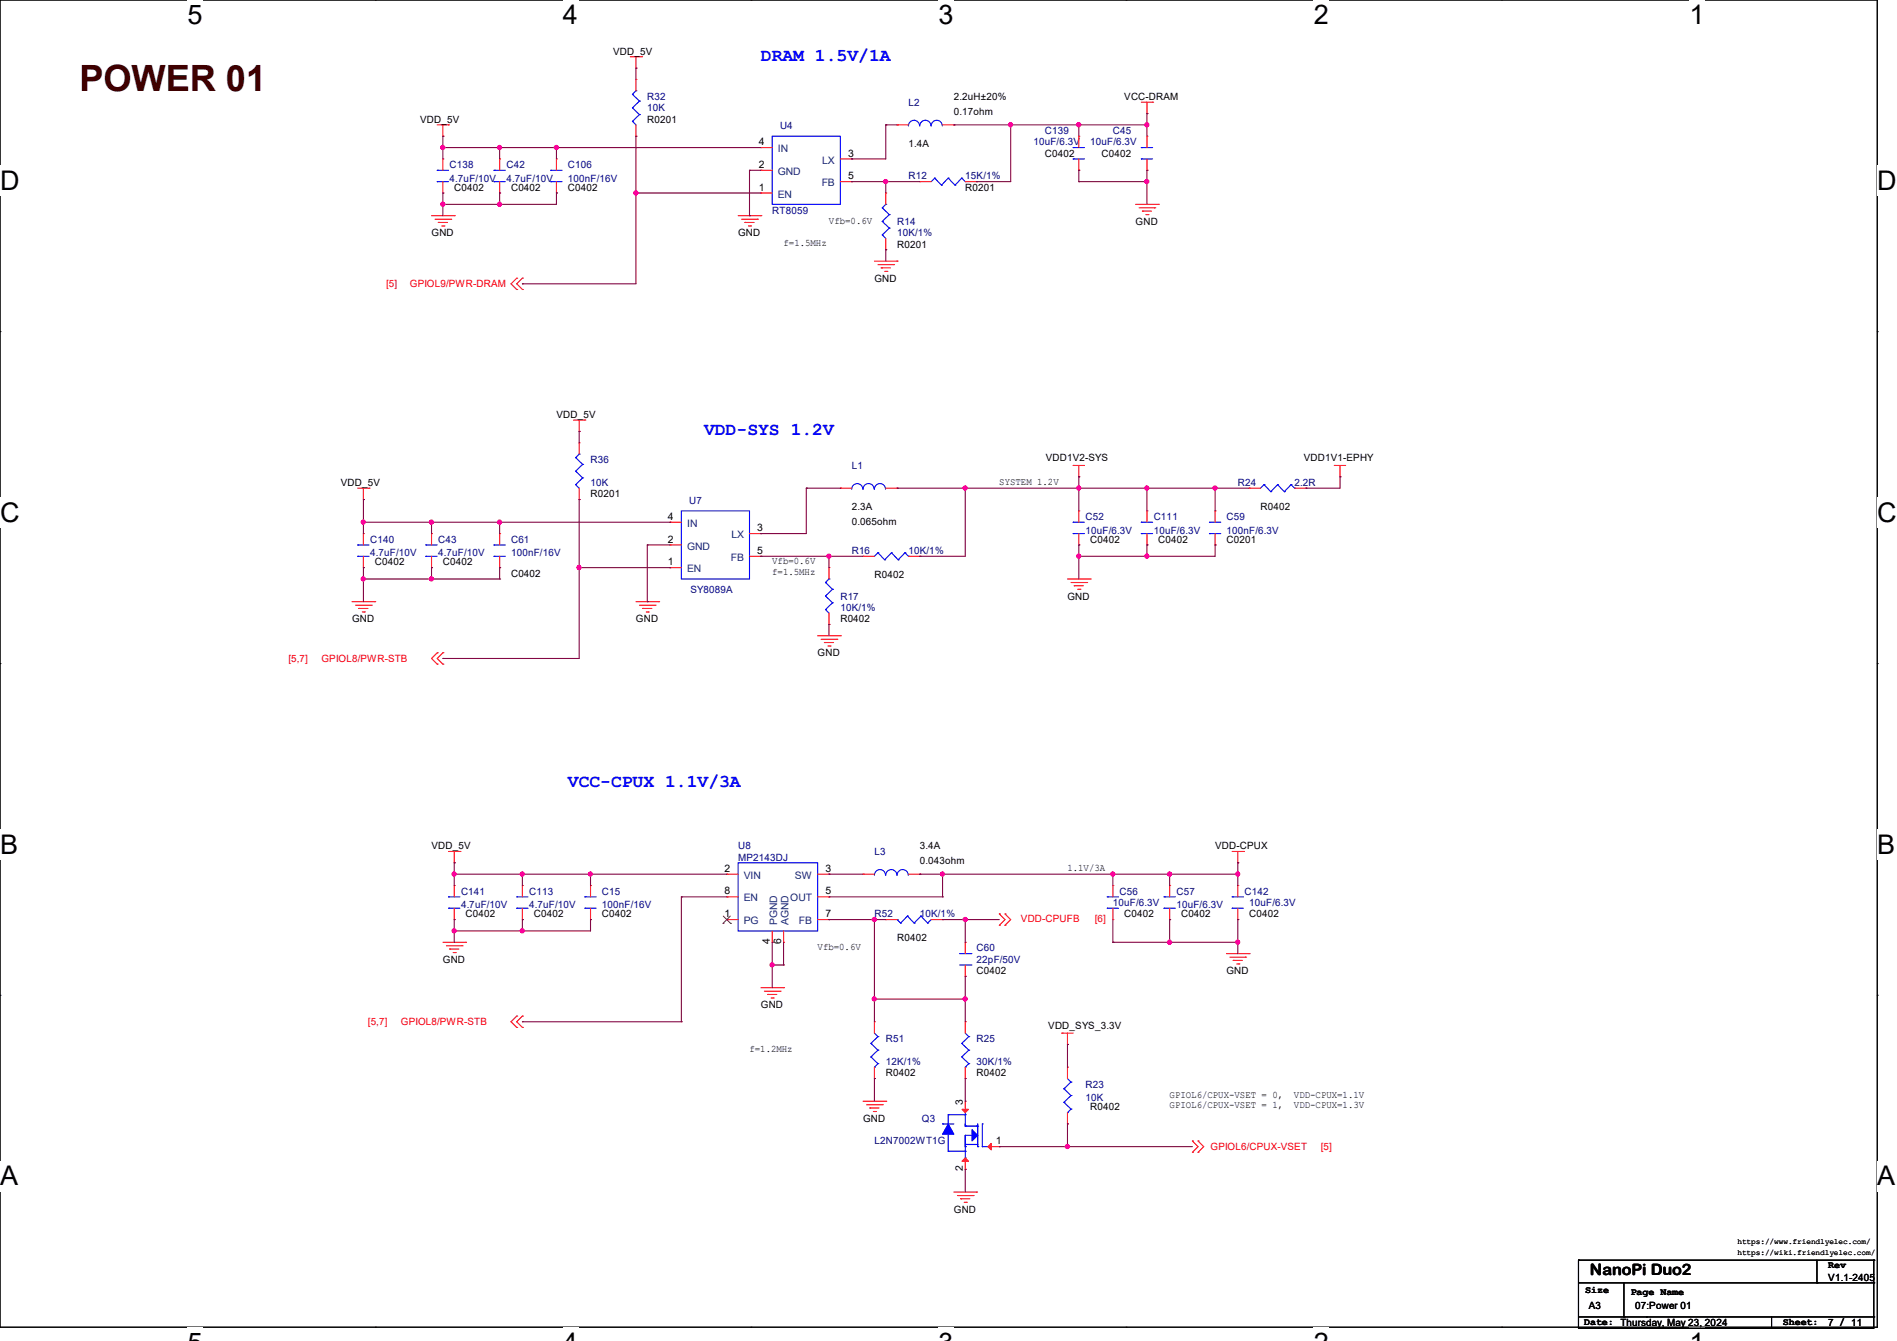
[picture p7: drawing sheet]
<svg xmlns="http://www.w3.org/2000/svg" width="297mm" height="210mm" viewBox="0 0 297 210" stroke-linecap="round" stroke-linejoin="round" font-family="sans-serif">
<path d="M0 0h293.9v207.9h-293.9z" fill="none" stroke="#000" stroke-width=".17"/>
<g fill="#fff">
<path d="M29.4 0h2.4v4.7h-2.4z"/>
<path d="M29.4 207.9h2.4v2.1h-2.4z"/>
</g>
<path d="M58.8 0h.1M58.8 207.9h.1" fill="none" stroke="#000" stroke-width=".17"/>
<g fill="#fff">
<path d="M88.1 0h2.4v4.7h-2.4z"/>
<path d="M88.1 207.9h2.4v2.1h-2.4z"/>
</g>
<path d="M117.6 0h.1M117.6 207.9h.1" fill="none" stroke="#000" stroke-width=".17"/>
<g fill="#fff">
<path d="M146.9 0h2.4v4.7h-2.4z"/>
<path d="M146.9 207.9h2.4v2.1h-2.4z"/>
</g>
<path d="M176.3 0h.1M176.3 207.9h.1" fill="none" stroke="#000" stroke-width=".17"/>
<g fill="#fff">
<path d="M205.7 0h2.4v4.7h-2.4z"/>
<path d="M205.7 207.9h2.4v2.1h-2.4z"/>
</g>
<path d="M235.1 0h.1M235.1 207.9h.1" fill="none" stroke="#000" stroke-width=".17"/>
<g fill="#fff">
<path d="M264.5 0h2.4v4.7h-2.4z"/>
<path d="M264.5 207.9h2.4v2.1h-2.4z"/>
<path d="M0 26h3v4.7h-3z"/>
<path d="M293.9 26h3.1v4.7h-3.1z"/>
<path d="M0 77.9h3v4.7h-3z"/>
<path d="M293.9 77.9h3.1v4.7h-3.1z"/>
</g>
<path d="M0 51.9h.1M293.9 51.9h.1" fill="none" stroke="#000" stroke-width=".17"/>
<g fill="#fff">
<path d="M0 129.9h2.8v4.7h-2.8z"/>
<path d="M293.9 129.9h2.9v4.7h-2.9z"/>
</g>
<path d="M0 103.9h.1M293.9 103.9h.1" fill="none" stroke="#000" stroke-width=".17"/>
<g fill="#fff">
<path d="M0 181.8h2.8v4.8h-2.8z"/>
<path d="M293.8 181.8h3v4.8h-3z"/>
</g>
<g fill="none" stroke="#000" stroke-width=".17">
<path d="M0 155.9h.1M293.9 155.9h.1M247.1 197.4h.1M247.1 197.4v10.6M247.1 197.4h46.3M284.5 197.4v3.5M293.4 197.4h.1M293.4 197.4v10.6h-46.3M247.1 208h.1M247.1 200.9h46.3M247.1 206.2h46.3M254.3 206.2h.1"/>
<path d="M254.3 200.9v5.3M257.8 206.2h.1M277.4 208h.1M277.4 206.2v1.8M284.5 200.9h.1M293.4 200.9h.1M293.4 206.2h.1"/>
</g>
<g fill="none" stroke="#f00" stroke-width=".17">
<path d="M68.5 19.6h1.7M69.3 19.6v1.7M70.2 19.6h.1M98.7 8.9h1.8M99.6 10.7h.1M99.6 12.4h.1M99.6 8.9v1.8M99.6 12.4v1.8M99.6 19.6v1.7M100.5 8.9h.1M140.5 19.6h.1M140.5 19.6h1.7"/>
<path d="M147.6 19.6h1.8M149.4 19.6h.1M178.7 16h1.8M179.6 17.8h.1M179.6 16v1.8M180.5 16h.1M67.6 33.8h3.5M68.1 34.3h2.5M68.6 34.8h.1M68.6 34.8h1.5M69.2 35.4h.3M69.3 21.3h.1"/>
<path d="M69.3 24.9h.1M69.3 30.2h.1M69.3 24.9v1.8M69.3 28.4v1.8M69.5 35.4h.1M70.6 34.3h.1M71.1 33.8h.1M78.2 24.9h.1M78.2 30.2h.1M78.2 24.9v1.8M78.2 28.4v1.8M87.1 30.2h.1"/>
<path d="M87.1 24.9h.1M87.1 24.9v1.8M87.1 28.4v1.8M99.6 21.3h.1M115.6 33.8h3.5M116.1 34.3h2.5M116.6 34.8h.1M116.6 34.8h1.5M117.2 35.4h.3M117.5 35.4h.1M118.6 34.3h.1M119.1 33.8h.1"/>
<path d="M119.1 30.2h.1M119.1 26.7h.1M119.1 23.1h.1M119.1 30.2h1.8M119.1 26.7h1.8M119.1 23.1h1.8M131.6 28.4h1.8M131.6 24.9h1.8M133.4 24.9h.1M133.4 28.4h.1M138.7 39.1h.1M138.7 30.2h.1"/>
<path d="M138.7 30.2v1.8M138.7 37.3v1.8M144 28.4h.1M144 28.4h1.8M151.1 28.4h1.8M152.9 28.4h.1M168.9 21.3h.1M168.9 26.7h.1M168.9 21.3v1.8M168.9 24.9v1.8M177.8 32h3.6M178.4 32.6h2.4"/>
<path d="M178.9 33.1h.1M178.9 33.1h1.4M179.4 33.6h.3M179.6 21.3h.1M179.6 26.7h.1M179.6 21.3v1.8M179.6 24.9v1.8M179.7 33.6h.1M180.8 32.6h.1M181.4 32h.1M80.9 45.3h.1M80.9 43.6h.1"/>
<path d="M80.9 43.6l-.9 .8 .9 .9M81.8 45.3h.1M81.8 43.6h.1M81.8 43.6l-.9 .8 .9 .9M136.9 40.9h3.6M137.5 41.4h2.4M138 42h.1M138 42h1.4M138.5 42.5h.4M138.9 42.5h.1M139.9 41.4h.1M140.5 40.9h.1"/>
<path d="M56 76.5h1.8M56.9 78.2h.1M56.9 76.5v1.7M57.8 76.5h.1M89.8 65.8h1.8M90.7 67.6h.1M90.7 78.2h.1M90.7 69.3h.1M90.7 65.8v1.8M90.7 69.3v1.8M90.7 76.5v1.7M91.6 65.8h.1"/>
<path d="M131.6 76.5h.1M131.6 76.5h1.8M138.7 76.5h1.8M140.5 76.5h.1M168 72.9h.1M168 72.9h1.8M168.9 74.7h.1M168.9 72.9v1.8M195.6 76.5h.1M195.6 76.5h1.8M202.7 76.5h1.8M204.5 76.5h.1"/>
<path d="M208.9 72.9h.1M208.9 72.9h1.8M209.8 74.7h.1M209.8 72.9v1.8M55.1 94.2h3.6M55.7 94.8h2.4M56.2 95.3h.1M56.2 95.3h1.4M56.7 95.8h.4M56.9 83.6h.1M56.9 88.9h.1M56.9 83.6v1.7"/>
<path d="M56.9 87.1v1.8M57.1 95.8h.1M58.1 94.8h.1M58.7 94.2h.1M67.6 83.6h.1M67.6 88.9h.1M67.6 83.6v1.7M67.6 87.1v1.8M78.2 88.9h.1M78.2 83.6h.1M78.2 83.6v1.7M78.2 87.1v1.8"/>
<path d="M99.6 94.2h3.5M100.1 94.8h2.5M100.6 95.3h.1M100.6 95.3h1.5M101.2 95.8h.3M101.5 95.8h.1M102.6 94.8h.1M103.1 94.2h.1M104.9 88.9h.1M104.9 85.3h.1M104.9 81.8h.1M104.9 88.9h1.8"/>
<path d="M104.9 85.3h1.8M104.9 81.8h1.8M117.3 83.6h1.8M117.3 87.1h1.8M119.1 83.6h.1M119.1 87.1h.1M128 99.6h3.6M129.8 97.8h.1M129.8 88.9h.1M129.8 88.9v1.8M129.8 96v1.8M131.6 99.6h.1"/>
<path d="M135.1 87.1h.1M135.1 87.1h1.8M142.2 87.1h1.8M144 87.1h.1M167.1 90.7h3.6M167.7 91.2h2.4M168.2 91.7h.1M168.2 91.7h1.4M168.7 92.3h.4M168.9 80h.1M168.9 85.3h.1M168.9 80v1.8"/>
<path d="M168.9 83.6v1.7M169.1 92.3h.1M170.1 91.2h.1M170.7 90.7h.1M179.6 80h.1M179.6 85.3h.1M179.6 80v1.8M179.6 83.6v1.7M190.2 85.3h.1M190.2 80h.1M190.2 80v1.8M190.2 83.6v1.7"/>
<path d="M68.5 104h.1M68.5 102.2h.1M68.5 102.2l-.9 .9 .9 .9M69.3 104h.1M69.3 102.2h.1M69.3 102.2l-.8 .9 .8 .9M128.6 100.1h2.4M129.1 100.6h.1M129.1 100.6h1.4M129.6 101.2h.4M130 101.2h.1M131 100.1h.1"/>
<path d="M70.2 133.4h1.8M71.1 135.1h.1M71.1 138.7h.1M71.1 133.4v1.7M71.1 138.7v1.8M72 133.4h.1M81.8 138.7h.1M81.8 138.7v1.8M92.5 138.7h.1M92.5 138.7v1.8M113.8 136.9h.1M113.8 136.9h1.8"/>
<path d="M128 136.9h1.8M129.8 136.9h.1M135.1 136.9h.1M135.1 136.9h1.8M142.2 136.9h1.8M144 136.9h.1M174.2 138.7h.1M174.2 138.7v1.8M183.1 138.7h.1M183.1 138.7v1.8M192.9 133.4h1.8M193.8 135.1h.1"/>
<path d="M193.8 138.7h.1M193.8 133.4v1.7M193.8 138.7v1.8M194.7 133.4h.1M69.3 147.6h3.6M69.9 148.1h2.4M70.4 148.6h.1M70.4 148.6h1.4M71 149.2h.3M71.1 144h.1M71.1 142.2v1.8M71.3 149.2h.1"/>
<path d="M72.3 148.1h.1M72.9 147.6h.1M80.9 159.1h.1M80.9 159.1l-.9 .9 .9 .9M81.8 159.1h.1M81.8 144h.1M81.8 159.1l-.9 .9 .9 .9M81.8 142.2v1.8M92.5 144h.1M92.5 142.2v1.8M113.8 144h.1M113.8 140.5h.1"/>
<path d="M113.8 144h1.8M113.8 140.5h1.8M119.1 154.7h3.6M119.7 155.2h2.4M120.2 155.7h.1M120.2 155.7h1.4M120.7 156.3h.4M120.9 147.6h.1M120.9 145.8v1.8M121.1 156.3h.1M122.1 155.2h.1M122.7 154.7h.1"/>
<path d="M122.7 147.6h.1M122.7 145.8v1.8M128 144h1.8M128 140.5h1.8M129.8 140.5h.1M129.8 144h.1M138.7 144h.1M138.7 144h1.8M145.8 144h1.8M147.6 144h.1M151.1 152.9h.1M151.1 147.6h.1"/>
<path d="M151.1 147.6v1.8M151.1 151.1v1.8M156.5 143.1h.1M156.5 144.9h.1M156.5 143.1l.9 .9-.9 .9M157.4 143.1h.1M157.4 144.9h.1M157.4 143.1l.8 .9-.8 .9M174.2 144h.1M174.2 142.2v1.8M183.1 144h.1M183.1 142.2v1.8"/>
<path d="M192 149.4h3.6M192.6 149.9h2.4M193.1 150.4h.1M193.1 150.4h1.4M193.6 151h.4M193.8 144h.1M193.8 142.2v1.8M194 151h.1M195 149.9h.1M195.6 149.4h.1M80.9 160.9h.1M81.8 160.9h.1"/>
<path d="M135.1 172.5h3.6M135.7 173h2.4M136.2 173.5h.1M136.2 173.5h1.4M136.7 174.1h.4M136.9 160h.1M136.9 168.9h.1M136.9 160v1.8M136.9 167.1v1.8M137.1 174.1h.1M138.1 173h.1M138.7 172.5h.1"/>
<path d="M151.1 160h.1M151.1 168.9h.1M151.1 172.5h.1M151.1 160v1.8M151.1 167.1v1.8M151.1 172.5v1.7M154.7 179.6h1.8M156.5 179.6h.1M166.2 161.8h.1M166.2 161.8h1.8M167.1 163.6h.1M167.1 167.1h.1"/>
<path d="M167.1 176h.1M167.1 161.8v1.8M167.1 167.1v1.8M167.1 174.2v1.8M186.7 178.7h.1M186.7 178.7l.9 .9-.9 .9M187.6 178.7h.1M187.6 178.7l.9 .9-.9 .9M149.4 186.7h3.5M149.9 187.2h2.5M150.4 187.7h.1M150.4 187.7h1.4"/>
<path d="M151 188.3h.3M151.1 183.1h.1M151.1 181.4v1.7M151.3 188.3h.1M152.4 187.2h.1M152.9 186.7h.1M186.7 180.5h.1M187.6 180.5h.1"/>
</g>
<g fill="none" stroke="#00f" stroke-width=".17">
<path d="M99 19h.1M99 16.9h.1M99 14.8h.1M99 19l.6 .6M99 16.9l1.1 1M99 14.8l1.1 1M99.6 14.2h.1M99.6 14.2l-.6 .6M100.1 17.9h.1M100.1 15.8h.1M100.1 17.9l-1.1 1.1M100.1 15.8l-1.1 1.1"/>
<path d="M142.2 19.7a.87 .87 0 0 1 .9-.9 .87 .87 0 0 1 .9 .9M144 19.7a.87 .87 0 0 1 .9-.9 .87 .87 0 0 1 .9 .9M145.8 19.7a.87 .87 0 0 1 .9-.9 .87 .87 0 0 1 .8 .9M68.5 26.7h.1M68.5 28.4h.1M68.5 26.7h1.7M68.5 28.4h1.7M77.3 26.7h.1M77.3 28.4h.1M77.3 26.7h1.8M77.3 28.4h1.8M86.2 28.4h.1"/>
<path d="M86.2 26.7h.1M86.2 26.7h1.8M86.2 28.4h1.8M120.9 21.3h10.7v10.7h-10.7zM138.1 36.8h.1M138.1 34.7h.1M138.1 32.6h.1M138.1 36.8l.6 .5M138.1 34.7l1.1 1M138.1 32.6l1.1 1M138.7 32h.1M138.7 32l-.6 .6"/>
<path d="M139.2 35.7h.1M139.2 33.6h.1M139.2 35.7l-1.1 1.1M139.2 33.6l-1.1 1.1M146.3 27.9h.1M146.3 27.9l-.5 .5M146.3 27.9l1.1 1.1M147.4 29h.1M148.5 27.9h.1M148.5 27.9l-1.1 1.1M148.5 27.9l1 1.1M149.5 29h.1"/>
<path d="M150.6 27.9h.1M150.6 27.9l-1.1 1.1M150.6 27.9l.5 .5M151.1 28.4h.1M168 23.1h.1M168 24.9h.1M168 23.1h1.8M168 24.9h1.8M178.7 23.1h.1M178.7 24.9h.1M178.7 23.1h1.8M178.7 24.9h1.8"/>
<path d="M90.1 75.9h.1M90.1 73.8h.1M90.1 71.7h.1M90.1 75.9l.6 .6M90.1 73.8l1.1 1M90.1 71.7l1.1 1M90.7 71.1h.1M90.7 71.1l-.6 .6M91.2 74.8h.1M91.2 72.7h.1M91.2 74.8l-1.1 1.1M91.2 72.7l-1.1 1.1"/>
<path d="M133.4 76.6a.87 .87 0 0 1 .8-.9 .87 .87 0 0 1 .9 .9M135.1 76.6a.87 .87 0 0 1 .9-.9 .87 .87 0 0 1 .9 .9M136.9 76.6a.87 .87 0 0 1 .9-.9 .87 .87 0 0 1 .8 .9M197.9 75.9h.1M197.9 75.9l-.5 .6M197.9 75.9l1.1 1.1M199 77h.1M200 75.9h.1M200 75.9l-1 1.1M200 75.9l1.1 1.1M201.1 77h.1M202.1 75.9h.1"/>
<path d="M202.1 75.9l-1 1.1M202.1 75.9l.6 .6M202.7 76.5h.1M56 85.3h.1M56 87.1h.1M56 85.3h1.8M56 87.1h1.8M66.7 85.3h.1M66.7 87.1h.1M66.7 85.3h1.8M66.7 87.1h1.8M77.3 87.1h.1"/>
<path d="M77.3 85.3h.1M77.3 85.3h1.8M77.3 87.1h1.8M106.7 80h10.6v10.7h-10.6zM129.2 95.5h.1M129.2 93.3h.1M129.2 91.2h.1M129.2 95.5l.6 .5M129.2 93.3l1.1 1.1M129.2 91.2l1.1 1.1M129.8 90.7h.1M129.8 90.7l-.6 .5"/>
<path d="M130.3 94.4h.1M130.3 92.3h.1M130.3 94.4l-1.1 1.1M130.3 92.3l-1.1 1M137.5 86.6h.1M137.5 86.6l-.6 .5M137.5 86.6l1 1.1M138.5 87.7h.1M139.6 86.6h.1M139.6 86.6l-1.1 1.1M139.6 86.6l1 1.1M140.6 87.7h.1"/>
<path d="M141.7 86.6h.1M141.7 86.6l-1.1 1.1M141.7 86.6l.5 .5M142.2 87.1h.1M168 81.8h.1M168 83.6h.1M168 81.8h1.8M168 83.6h1.8M178.7 81.8h.1M178.7 83.6h.1M178.7 81.8h1.8M178.7 83.6h1.8"/>
<path d="M189.4 83.6h.1M189.4 81.8h.1M189.4 81.8h1.7M189.4 83.6h1.7M115.6 135.1h12.4v10.7h-12.4zM136.9 137.1a.87 .87 0 0 1 .9-.9 .87 .87 0 0 1 .8 .9M138.7 137.1a.87 .87 0 0 1 .9-.9 .87 .87 0 0 1 .8 .9M140.5 137.1a.87 .87 0 0 1 .8-.9 .87 .87 0 0 1 .9 .9M70.2 140.5h.1M70.2 142.2h.1M70.2 140.5h1.8M70.2 142.2h1.8"/>
<path d="M80.9 140.5h.1M80.9 142.2h.1M80.9 140.5h1.8M80.9 142.2h1.8M91.6 142.2h.1M91.6 140.5h.1M91.6 140.5h1.7M91.6 142.2h1.7M140.5 144h.1M140.5 144l.5 .6M141 144.6h.1M142.1 143.5h.1"/>
<path d="M142.1 143.5l1 1.1M142.1 143.5l-1.1 1.1M143.1 144.6h.1M144.2 143.5h.1M144.2 143.5l1 1.1M144.2 143.5l-1.1 1.1M145.2 144.6h.1M145.8 144l-.6 .6M150.2 151.1h1.8M150.2 149.4h1.8M152 151.1h.1M152 149.4h.1"/>
<path d="M173.4 140.5h.1M173.4 142.2h.1M173.4 140.5h1.7M173.4 142.2h1.7M182.2 140.5h.1M182.2 142.2h.1M182.2 140.5h1.8M182.2 142.2h1.8M192.9 140.5h.1M192.9 142.2h.1M192.9 140.5h1.8M192.9 142.2h1.8"/>
<path d="M136.4 163.4h.1M136.4 165.5h.1M136.4 163.4l1.1 1.1M136.4 165.5l1.1 1.1M136.9 167.1h.1M136.9 161.8l.6 .5M137.5 162.3h.1M137.5 164.5h.1M137.5 166.6h.1M137.5 162.3l-1.1 1.1M137.5 164.5l-1.1 1M137.5 166.6l-.6 .5"/>
<path d="M147.6 176h.1M147.6 176h1.8M148.5 174.6h.1M148.5 174.6v1.4M148.5 177.6v2.7M148.5 174.6h2.6M150.6 163.4h.1M150.6 165.5h.1M150.6 163.4l1.1 1.1M150.6 165.5l1.1 1.1M151.1 167.1h.1M151.1 176.4h.1"/>
<path d="M151.1 179.6h.1M151.1 179.2h.1M151.1 174.6h.1M151.1 161.8l.6 .5M151.1 174.2v2.2M151.1 176.4h2M151.1 179.2h2M151.3 179.2h.1M151.7 162.3h.1M151.7 164.5h.1M151.7 166.6h.1M151.7 162.3l-1.1 1.1"/>
<path d="M151.7 164.5l-1.1 1M151.7 166.6l-.6 .5M152.2 177.8h.1M152.2 177.8h-1.1v3.6M152.9 176.4h.1M153.1 179.6h.1M153.1 176.4h.1M153.1 176v3.6M153.8 179.6h.1M153.8 176h.1M153.8 179.6h.9M153.8 176v3.6"/>
<path d="M166.6 170.5h.1M166.6 172.6h.1M166.6 170.5l1.1 1.1M166.6 172.6l1.1 1.1M167.1 174.2h.1M167.1 168.9l.6 .6M167.7 169.5h.1M167.7 171.6h.1M167.7 173.7h.1M167.7 169.5l-1.1 1M167.7 171.6l-1.1 1M167.7 173.7l-.6 .5"/>
<path d="M148.5 180.3h.1M148.5 180.3h2.6M151.1 181.4h.1M151.1 180.3h.1"/>
</g>
<path d="M113.2 144.6h.1M113.2 143.5l1.2 1.1M114.3 143.5l-1.1 1.1M114.4 144.6h.1" fill="none" stroke="#7f3f00" stroke-width=".16"/>
<g fill="#00f" stroke="#00f" stroke-width=".17">
<path d="M152.2 176.9l.9 .9-.9 .9z"/>
<path d="M148.5 176l.9 1.6h-1.8z" fill-rule="evenodd"/>
</g>
<g fill="#f00" stroke="#f00" stroke-width=".17">
<path d="M154.7 179.6l.5-.5v1z"/>
<path d="M150.6 173.7h1l-.5 .5z"/>
<path d="M151.1 181.4l.5 .5h-1z"/>
</g>
<g fill="none" stroke="#7f003f" stroke-width=".17">
<path d="M99.6 10.7h.1M99.6 10.7v1.7M138.7 19.6h.1M138.7 19.6v5.3h-5.3M138.7 19.6h1.8M149.4 19.6h.1M149.4 19.6h30.2M158.2 19.6h.1M158.2 19.6v8.8h-5.3M168.9 19.6h.1M168.9 19.6v1.7M179.6 19.6h.1"/>
<path d="M179.6 17.8h.1M179.6 17.8v3.5M69.3 23.1h.1M69.3 21.3h.1M69.3 30.2h.1M69.3 32h.1M69.3 23.1h49.8M69.3 21.3v3.6M69.3 30.2v3.6M78.2 32h.1M78.2 30.2h.1M78.2 23.1h.1"/>
<path d="M78.2 23.1v1.8M78.2 30.2v1.8M87.1 30.2h.1M87.1 23.1h.1M87.1 23.1v1.8M87.1 30.2v1.8h-17.8M99.6 30.2h.1M99.6 21.3h.1M99.6 21.3v23.1h-17.8M99.6 30.2h19.5M117.3 26.7h.1M117.3 33.8h.1"/>
<path d="M117.3 26.7h1.8M117.3 26.7v7.1M133.4 28.4h.1M133.4 24.9h.1M133.4 28.4h10.6M138.7 28.4h.1M138.7 39.1h.1M138.7 28.4v1.8M138.7 39.1v1.8M152.9 28.4h.1M168.9 26.7h.1M168.9 28.4h.1"/>
<path d="M168.9 28.4h10.7M168.9 26.7v1.7M179.6 28.4h.1M179.6 26.7h.1M179.6 26.7v5.3M81.8 44.4h.1M56.9 78.2h.1M56.9 78.2v5.4M90.7 67.6h.1M90.7 78.2h.1M90.7 78.2v24.9h-21.4M90.7 67.6v1.7"/>
<path d="M126.2 76.5h.1M126.2 76.5v7.1h-7.1M126.2 76.5h5.4M140.5 76.5h.1M140.5 76.5h55.1M151.1 76.5h.1M151.1 76.5v10.6h-7.1M168.9 74.7h.1M168.9 76.5h.1M168.9 74.7v5.3M179.6 76.5h.1M179.6 76.5v3.5"/>
<path d="M190.2 76.5h.1M190.2 76.5v3.5M204.5 76.5h.1M209.8 74.7h.1M209.8 74.7v1.8h-5.3M56.9 81.8h.1M56.9 90.7h.1M56.9 88.9h.1M56.9 81.8h48M56.9 90.7h21.3M56.9 88.9v5.3M67.6 90.7h.1"/>
<path d="M67.6 88.9h.1M67.6 81.8h.1M67.6 81.8v1.8M67.6 88.9v1.8M78.2 81.8h.1M78.2 88.9h.1M78.2 90.7h.1M78.2 81.8v1.8M78.2 88.9v1.8M90.7 88.9h.1M90.7 88.9h14.2M101.3 85.3h.1"/>
<path d="M101.3 94.2h.1M101.3 85.3h3.6M101.3 85.3v8.9M104.9 88.9h.1M104.9 81.8h.1M119.1 83.6h.1M119.1 87.1h.1M119.1 87.1h16M129.8 87.1h.1M129.8 97.8h.1M129.8 87.1v1.8M129.8 97.8v1.8"/>
<path d="M144 87.1h.1M168.9 85.3h.1M168.9 87.1h.1M168.9 85.3v5.4M179.6 85.3h.1M179.6 87.1h.1M179.6 85.3v1.8M190.2 85.3h.1M190.2 85.3v1.8h-21.3M69.3 103.1h.1M71.1 135.1h.1M71.1 136.9h.1"/>
<path d="M71.1 136.9h42.7M71.1 135.1v3.6M81.8 136.9h.1M81.8 136.9v1.8M92.5 136.9h.1M92.5 136.9v1.8M129.8 136.9h.1M129.8 136.9h5.3M144 136.9h.1M144 136.9h49.8M147.6 136.9h.1M147.6 136.9v3.6"/>
<path d="M174.2 136.9h.1M174.2 136.9v1.8M183.1 136.9h.1M183.1 136.9v1.8M193.8 135.1h.1M193.8 136.9h.1M193.8 135.1v3.6M71.1 145.8h.1M71.1 144h.1M71.1 144v3.6M81.8 144h.1M81.8 145.8h.1"/>
<path d="M81.8 144v1.8M92.5 144h.1M92.5 144v1.8h-21.4M106.7 140.5h.1M106.7 140.5h7.1M106.7 140.5v19.5M120.9 151.1h.1M120.9 147.6h.1M120.9 151.1h1.8M120.9 147.6v7.1M122.7 151.1h.1M122.7 147.6v3.5"/>
<path d="M129.8 144h.1M129.8 144h8.9M129.8 140.5h17.8M136.9 156.5h.1M136.9 144h.1M136.9 156.5h14.2M136.9 144v16M147.6 140.5h.1M147.6 144h.1M147.6 144h8.9M151.1 144h.1M151.1 156.5h.1"/>
<path d="M151.1 152.9h.1M151.1 144v3.6M151.1 152.9v7.1M174.2 147.6h.1M174.2 144v3.6M174.2 147.6h19.6M183.1 144h.1M183.1 147.6h.1M183.1 144v3.6M193.8 147.6h.1M193.8 144h.1M193.8 144v5.4"/>
<path d="M81.8 160h.1M81.8 160h24.9M106.7 160h.1M136.9 168.9h.1M136.9 168.9v3.6M151.1 168.9h.1M151.1 168.9v3.6M156.5 179.6h.1M156.5 179.6h30.2M167.1 163.6h.1M167.1 176h.1M167.1 179.6h.1"/>
<path d="M167.1 163.6v3.5M167.1 176v3.6M151.1 183.1h.1M151.1 183.1v3.6"/>
</g>
<g fill="#f0f" stroke="#f0f" stroke-width=".17">
<circle cx="78.2" cy="23.1" r=".32"/>
<circle cx="69.3" cy="23.1" r=".32"/>
<circle cx="151.1" cy="156.4" r=".32"/>
<circle cx="136.9" cy="156.4" r=".32"/>
<circle cx="136.9" cy="144" r=".32"/>
<circle cx="120.9" cy="151.1" r=".32"/>
<circle cx="174.2" cy="136.9" r=".32"/>
<circle cx="147.6" cy="136.9" r=".32"/>
<circle cx="167.1" cy="179.6" r=".32"/>
<circle cx="151.1" cy="144" r=".32"/>
<circle cx="81.8" cy="145.8" r=".32"/>
<circle cx="71.1" cy="145.8" r=".32"/>
<circle cx="138.7" cy="28.4" r=".32"/>
<circle cx="179.6" cy="19.5" r=".32"/>
<circle cx="92.4" cy="136.9" r=".32"/>
<circle cx="87.1" cy="23.1" r=".32"/>
<circle cx="168.9" cy="19.5" r=".32"/>
<circle cx="56.9" cy="90.7" r=".32"/>
<circle cx="151.1" cy="76.4" r=".32"/>
<circle cx="168.9" cy="76.4" r=".32"/>
<circle cx="168.9" cy="87.1" r=".32"/>
<circle cx="179.6" cy="76.4" r=".32"/>
<circle cx="179.6" cy="87.1" r=".32"/>
<circle cx="190.2" cy="76.4" r=".32"/>
<circle cx="81.8" cy="136.9" r=".32"/>
<circle cx="71.1" cy="136.9" r=".32"/>
<circle cx="99.5" cy="30.2" r=".32"/>
<circle cx="90.7" cy="88.9" r=".32"/>
<circle cx="129.8" cy="87.1" r=".32"/>
<circle cx="179.6" cy="28.4" r=".32"/>
<circle cx="56.9" cy="81.8" r=".32"/>
<circle cx="193.8" cy="136.9" r=".32"/>
<circle cx="183.1" cy="136.9" r=".32"/>
<circle cx="78.2" cy="32" r=".32"/>
<circle cx="69.3" cy="32" r=".32"/>
<circle cx="158.2" cy="19.5" r=".32"/>
<circle cx="78.2" cy="81.8" r=".32"/>
<circle cx="67.5" cy="81.8" r=".32"/>
<circle cx="67.5" cy="90.7" r=".32"/>
<circle cx="193.8" cy="147.6" r=".32"/>
<circle cx="183.1" cy="147.6" r=".32"/>
</g>
<text font-size="5.7" fill="#3f0000" x="12.4" y="14.2">POWER 01</text>
<g font-size="4.2">
<text x="29.4" y="3.8">5</text>
<text x="88.1" y="3.8">4</text>
<text x="146.9" y="3.8">3</text>
<text x="205.7" y="3.8">2</text>
<text x="264.5" y="3.8">1</text>
<text x="0" y="29.8">D</text>
<text x="293.9" y="29.8">D</text>
<text x="0" y="81.7">C</text>
<text x="293.9" y="81.7">C</text>
<text x="0" y="133.7">B</text>
<text x="293.9" y="133.7">B</text>
<text x="0" y="185.6">A</text>
<text x="293.9" y="185.6">A</text>
</g>
<g font-size="2.8" fill="#00f">
<text x="119.1" y="9.5">DRAM 1.5V/1A</text>
<text x="110.2" y="68.2">VDD-SYS 1.2V</text>
<text x="88.9" y="123.3">VCC-CPUX 1.1V/3A</text>
</g>
<text font-size="2.5" x="248.9" y="199.7">NanoPi Duo2</text>
<g font-size="1.6">
<text x="96" y="8.6">VDD_5V</text>
<text x="149.4" y="15.7">2.2uH±20%</text>
<text x="149.4" y="18">0.17ohm</text>
<text x="176" y="15.7">VCC-DRAM</text>
<text x="65.8" y="19.2">VDD_5V</text>
<text x="101.3" y="19.2">R0201</text>
<text x="118.8" y="22.7">4</text>
<text x="142.2" y="22.9">1.4A</text>
<text x="71.1" y="29.9">C0402</text>
<text x="80" y="29.9">C0402</text>
<text x="88.9" y="29.9">C0402</text>
<text x="118.8" y="29.8">1</text>
<text x="118.8" y="26.3">2</text>
<text x="132.8" y="24.5">3</text>
<text x="132.8" y="28.1">5</text>
<text x="151.1" y="29.9">R0201</text>
<text x="163.6" y="24.6">C0402</text>
<text x="172.5" y="24.6">C0402</text>
<text x="129.8" y="35">Vfb=0.6V</text>
<text x="177.8" y="35.2">GND</text>
<text x="67.6" y="37">GND</text>
<text x="115.6" y="37">GND</text>
<text x="122.7" y="38.6">f=1.5MHz</text>
<text x="140.5" y="38.8">R0201</text>
<text x="136.9" y="44.1">GND</text>
<text x="87.1" y="65.4">VDD_5V</text>
<text x="53.3" y="76.1">VDD_5V</text>
<text x="92.5" y="77.9">R0201</text>
<text x="156.5" y="75.9">SYSTEM 1.2V</text>
<text x="163.7" y="72.2">VDD1V2-SYS</text>
<text x="204.1" y="72.2">VDD1V1-EPHY</text>
<text x="104.6" y="81.4">4</text>
<text x="118.6" y="83.2">3</text>
<text x="133.3" y="79.8">2.3A</text>
<text x="133.3" y="82.2">0.065ohm</text>
<text x="197.4" y="79.8">R0402</text>
<text x="58.7" y="88.6">C0402</text>
<text x="69.3" y="88.6">C0402</text>
<text x="104.6" y="88.5">1</text>
<text x="104.6" y="85">2</text>
<text x="118.6" y="86.7">5</text>
<text x="120.9" y="88.3">Vfb=0.6V</text>
<text x="170.7" y="85">C0402</text>
<text x="181.4" y="85">C0402</text>
<text x="192" y="85">C0201</text>
<text x="80" y="90.3">C0402</text>
<text x="120.9" y="90.1">f=1.5MHz</text>
<text x="136.9" y="90.5">R0402</text>
<text x="167.1" y="93.9">GND</text>
<text x="55.1" y="97.4">GND</text>
<text x="99.6" y="97.4">GND</text>
<text x="131.6" y="97.4">R0402</text>
<text x="128" y="102.8">GND</text>
<text x="67.6" y="133">VDD_5V</text>
<text x="113.5" y="136.5">2</text>
<text x="129.2" y="136.5">3</text>
<text x="144" y="133">3.4A</text>
<text x="144" y="135.3">0.043ohm</text>
<text x="167.1" y="136.4">1.1V/3A</text>
<text x="190.2" y="133">VDD-CPUX</text>
<text x="72.9" y="143.7">C0402</text>
<text x="83.6" y="143.7">C0402</text>
<text x="94.2" y="143.7">C0402</text>
<text x="113.5" y="143.6">1</text>
<text x="113.5" y="140.1">8</text>
<text x="129.2" y="140.1">5</text>
<text x="129.2" y="143.6">7</text>
<text x="176" y="143.7">C0402</text>
<text x="184.9" y="143.7">C0402</text>
<text x="195.6" y="143.7">C0402</text>
<text x="120.5" y="147.9" transform="rotate(-90 120.5 147.9)">4</text>
<text x="122.3" y="147.9" transform="rotate(-90 122.3 147.9)">6</text>
<text x="128" y="148.8">Vfb=0.6V</text>
<text x="140.5" y="147.4">R0402</text>
<text x="69.3" y="150.8">GND</text>
<text x="152.9" y="152.6">C0402</text>
<text x="192" y="152.6">GND</text>
<text x="119.1" y="157.9">GND</text>
<text x="164.1" y="161.1">VDD_SYS_3.3V</text>
<text x="117.3" y="164.8">f=1.2MHz</text>
<text x="138.7" y="168.6">R0402</text>
<text x="150.8" y="173" transform="rotate(-90 150.8 173)">3</text>
<text x="152.9" y="168.6">R0402</text>
<text x="170.7" y="173.9">R0402</text>
<text x="183.1" y="171.9">GPIOL6/CPUX-VSET = 0,</text>
<text x="183.1" y="173.5">GPIOL6/CPUX-VSET = 1,</text>
<text x="202.6" y="171.9">VDD-CPUX=1.1V</text>
<text x="202.6" y="173.5">VDD-CPUX=1.3V</text>
<text x="135.1" y="175.7">GND</text>
<text x="155.9" y="179.2">1</text>
<text x="150.8" y="183.5" transform="rotate(-90 150.8 183.5)">2</text>
<text x="149.4" y="189.9">GND</text>
<text x="248.2" y="202.5">Size</text>
<text x="255.3" y="202.7">Page Name</text>
<text x="286.3" y="200.6">V1.1-2405</text>
<text x="286.3" y="198.6">Rev</text>
<text x="248" y="207.5">Date: Thursday, May 23, 2024</text>
<text x="248.7" y="205">A3</text>
<text x="256" y="205">07:Power 01</text>
<text x="279.2" y="207.5">Sheet:</text>
<text x="286.3" y="207.7">7 / 11</text>
</g>
<g font-size="1.6" fill="#00007f">
<text x="101.3" y="15.7">R32</text>
<text x="101.3" y="17.4">10K</text>
<text x="142.2" y="16.6">L2</text>
<text x="122.1" y="20.3">U4</text>
<text x="161.8" y="22.8">10uF/6.3V</text>
<text x="163.6" y="21">C139</text>
<text x="170.7" y="22.8">10uF/6.3V</text>
<text x="174.2" y="21">C45</text>
<text x="70.4" y="26.3">C138</text>
<text x="70.4" y="28.4">4.7uF/10V</text>
<text x="79.3" y="26.3">C42</text>
<text x="79.3" y="28.4">4.7uF/10V</text>
<text x="88.9" y="26.3">C106</text>
<text x="88.9" y="28.4">100nF/16V</text>
<text x="142.2" y="28.1">R12</text>
<text x="151.1" y="28.1">15K/1%</text>
<text x="120.9" y="33.4">RT8059</text>
<text x="140.5" y="35.2">R14</text>
<text x="140.5" y="37">10K/1%</text>
<text x="92.5" y="72.6">R36</text>
<text x="92.5" y="76.1">10K</text>
<text x="133.3" y="73.4">L1</text>
<text x="193.8" y="76.1">R24</text>
<text x="202.7" y="76.1">2.2R</text>
<text x="107.9" y="78.9">U7</text>
<text x="170" y="81.4">C52</text>
<text x="170" y="83.6">10uF/6.3V</text>
<text x="180.6" y="81.4">C111</text>
<text x="180.6" y="83.6">10uF/6.3V</text>
<text x="192" y="81.4">C59</text>
<text x="192" y="83.6">100nF/6.3V</text>
<text x="58" y="85">C140</text>
<text x="58" y="87.1">4.7uF/10V</text>
<text x="68.6" y="85">C43</text>
<text x="68.6" y="87.1">4.7uF/10V</text>
<text x="80" y="85">C61</text>
<text x="80" y="87.1">100nF/16V</text>
<text x="133.3" y="86.8">R16</text>
<text x="142.2" y="86.8">10K/1%</text>
<text x="108.1" y="92.8">SY8089A</text>
<text x="131.6" y="93.9">R17</text>
<text x="131.6" y="95.7">10K/1%</text>
<text x="115.6" y="133">U8</text>
<text x="115.6" y="134.8">MP2143DJ</text>
<text x="136.9" y="133.9">L3</text>
<text x="72.2" y="140.1">C141</text>
<text x="72.2" y="142.2">4.7uF/10V</text>
<text x="82.8" y="140.1">C113</text>
<text x="82.8" y="142.2">4.7uF/10V</text>
<text x="94.2" y="140.1">C15</text>
<text x="94.2" y="142.2">100nF/16V</text>
<text x="136.9" y="143.7">R52</text>
<text x="144" y="143.7">10K/1%</text>
<text x="174.2" y="141.9">10uF/6.3V</text>
<text x="175.3" y="140.1">C56</text>
<text x="184.2" y="140.1">C57</text>
<text x="184.2" y="142.2">10uF/6.3V</text>
<text x="194.9" y="140.1">C142</text>
<text x="195.6" y="141.9">10uF/6.3V</text>
<text x="152.9" y="149">C60</text>
<text x="152.9" y="150.8">22pF/50V</text>
<text x="138.7" y="163.2">R51</text>
<text x="138.7" y="166.8">12K/1%</text>
<text x="152.9" y="163.2">R25</text>
<text x="152.9" y="166.8">30K/1%</text>
<text x="170" y="170.3">R23</text>
<text x="170" y="172.5">10K</text>
<text x="136.9" y="179.2">L2N7002WT1G</text>
<text x="144.4" y="175.7">Q3</text>
</g>
<g font-size="1.6" fill="#003f7f">
<text x="121.8" y="23.8">IN</text>
<text x="121.8" y="27.4">GND</text>
<text x="128.6" y="29.2">FB</text>
<text x="128.7" y="25.6">LX</text>
<text x="121.8" y="30.9">EN</text>
<text x="107.6" y="82.5">IN</text>
<text x="107.6" y="89.6">EN</text>
<text x="107.6" y="86.1">GND</text>
<text x="114.4" y="87.8">FB</text>
<text x="114.5" y="84.3">LX</text>
<text x="116.5" y="137.6">VIN</text>
<text x="124.5" y="137.6">SW</text>
<text x="116.5" y="141.2">EN</text>
<text x="123.7" y="141.2">OUT</text>
<text x="116.5" y="144.7">PG</text>
<text x="121.7" y="144.9" transform="rotate(-90 121.7 144.9)">PGND</text>
<text x="123.4" y="144.9" transform="rotate(-90 123.4 144.9)">AGND</text>
<text x="125.1" y="144.7">FB</text>
</g>
<g font-size="1.6" fill="#f00">
<text x="60.5" y="45">[5]</text>
<text x="64.2" y="45">GPIOL9/PWR-DRAM</text>
<text x="45.2" y="103.7">[5,7]</text>
<text x="50.3" y="103.7">GPIOL8/PWR-STB</text>
<text x="159.8" y="144.4">VDD-CPUFB</text>
<text x="171.4" y="144.4">[6]</text>
<text x="57.6" y="160.6">[5,7]</text>
<text x="62.8" y="160.6">GPIOL8/PWR-STB</text>
<text x="189.5" y="180.1">GPIOL6/CPUX-VSET</text>
<text x="206.8" y="180.1">[5]</text>
</g>
<g font-size="1.2">
<text x="272" y="196.6">https://wiki.friendlyelec.com/</text>
<text x="272" y="194.8">https://www.friendlyelec.com/</text>
</g>
</svg>
